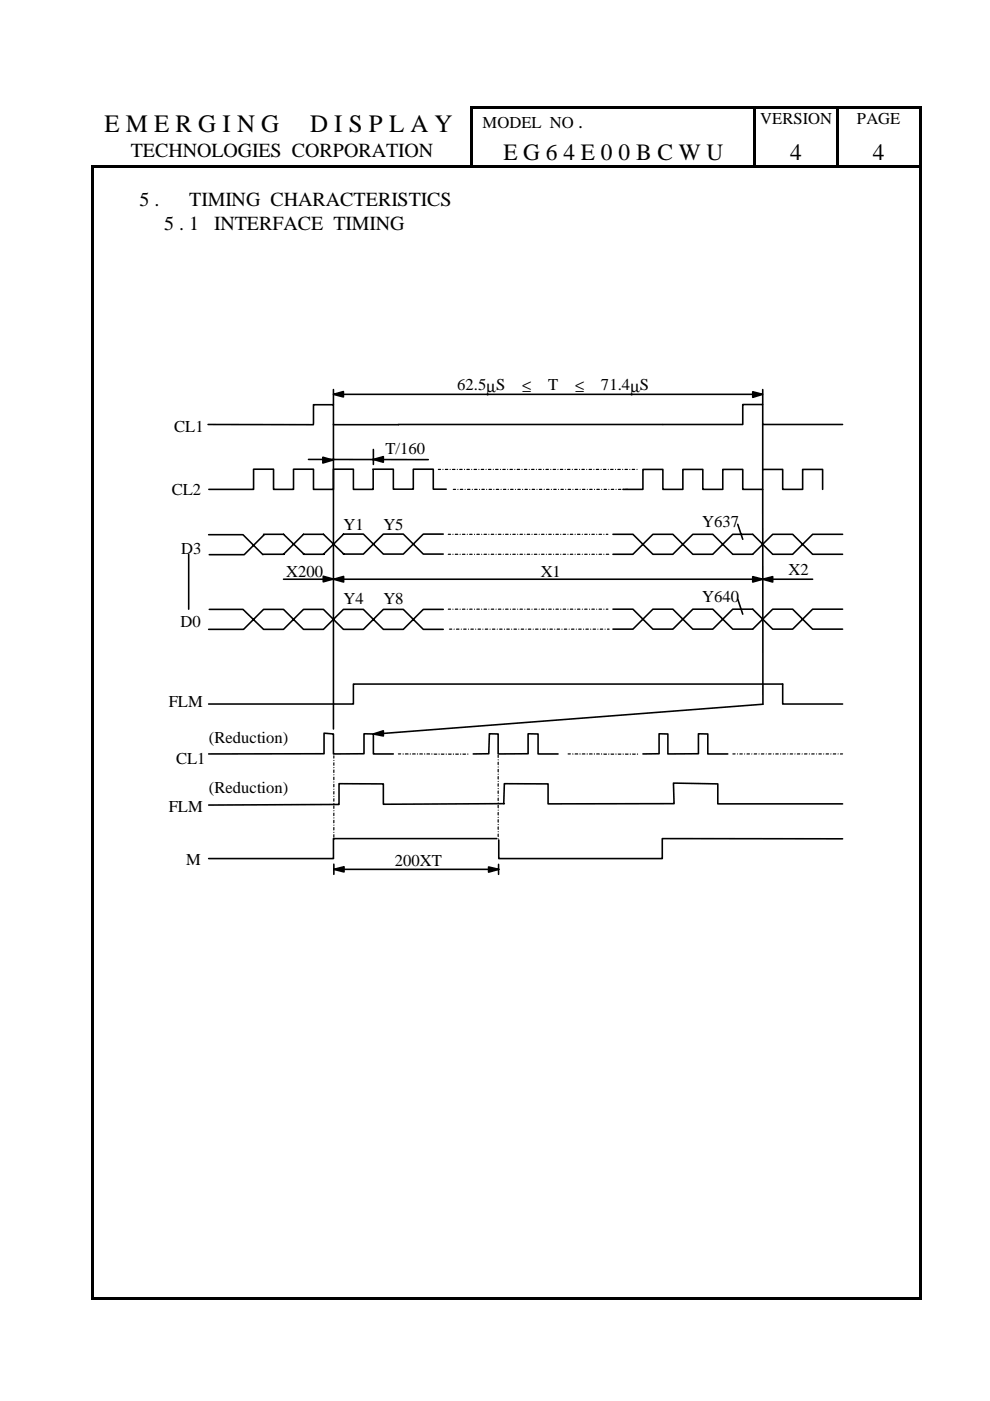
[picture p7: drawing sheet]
<svg xmlns="http://www.w3.org/2000/svg" width="210mm" height="297mm" viewBox="0 0 210 297" stroke-linecap="round" stroke-linejoin="round" font-family="sans-serif">
<g fill="#000">
<path d="M19.3 35.1h.5v.5h-.5zM19.3 35.6h.5v4.2h-.5zM19.8 35.1h175v.5h-175zM99.8 22.5h.5v.6h-.5zM99.8 23.1h.5v6.2h-.5zM99.8 29.3h.5v5.8h-.5zM100.3 22.5h59.5v.5h-59.5zM159.8 22.5h.5v.6h-.5zM159.8 23.1h.5v6.2h-.5zM159.8 29.3h.5v5.8h-.5zM160.3 22.5h17v.5h-17zM177.3 22.5h.5v.6h-.5z"/>
<path d="M177.3 23.1h.5v6.2h-.5zM177.3 29.3h.5v5.8h-.5zM177.8 22.5h17v.5h-17zM194.8 22.5h.5v.6h-.5zM194.8 23.1h.5v6.2h-.5zM194.8 29.3h.5v5.8h-.5zM194.8 35.1h.5v.5h-.5zM194.8 35.6h.5v4.2h-.5zM19.3 39.8h.5v5h-.5zM19.3 44.8h.5v5h-.5zM19.3 49.8h.5v4.1h-.5zM194.8 39.8h.5v5h-.5z"/>
<path d="M194.8 44.8h.5v5h-.5zM194.8 49.8h.5v4.1h-.5zM92.8 99.5l.1-.1h.6l.1 .1-.2 .2zM93.8 99.5l.2-.1 .1 .1-.2 .2zM94.3 99.5l.7-.1 .1 .1-.7 .2zM95.3 99.5l.2-.1 .1 .1-.2 .2zM95.8 99.5l.7-.1 .1 .1-.7 .2zM96.9 99.5l.1-.1 .1 .1-.2 .2zM97.4 99.5l.6-.1 .1 .1-.7 .2zM98.4 99.5l.2-.1v.1l-.2 .2zM98.9 99.5l.7-.1 .1 .1-.8 .2zM99.9 99.5l.2-.1 .1 .1-.3 .2z"/>
<path d="M100.4 99.5l.7-.1 .1 .1-.7 .2zM101.4 99.5l.2-.1 .1 .1-.2 .2zM101.9 99.5l.7-.1 .1 .1-.7 .2zM103 99.5l.1-.1 .1 .1-.2 .2zM103.5 99.5l.6-.1 .1 .1-.7 .2zM104.5 99.5l.1-.1 .1 .1-.2 .2zM105 99.5l.7-.1v.1l-.7 .2zM106 99.5l.2-.1 .1 .1-.3 .2zM106.5 99.5l.7-.1 .1 .1-.7 .2zM107.5 99.5l.2-.1 .1 .1-.2 .2zM108 99.5l.7-.1 .1 .1-.7 .2zM109.1 99.5l.1-.1 .1 .1-.2 .2z"/>
<path d="M109.6 99.5l.6-.1 .1 .1-.7 .2zM110.6 99.5l.1-.1 .1 .1-.2 .2zM111.1 99.5l.7-.1v.1l-.7 .2zM112.1 99.5l.2-.1 .1 .1-.3 .2zM112.6 99.5l.7-.1 .1 .1-.8 .2zM113.6 99.5l.2-.1 .1 .1-.2 .2zM114.1 99.5l.7-.1 .1 .1-.7 .2zM115.1 99.5l.2-.1 .1 .1-.2 .2zM115.7 99.5l.6-.1 .1 .1-.7 .2zM116.7 99.5l.1-.1 .1 .1-.2 .2zM117.2 99.5l.7-.1v.1l-.7 .2zM118.2 99.5l.2-.1v.1l-.2 .2z"/>
<path d="M118.7 99.5l.7-.1 .1 .1-.8 .2zM119.7 99.5l.2-.1 .1 .1-.2 .2zM120.2 99.5l.7-.1 .1 .1-.7 .2zM121.2 99.5l.2-.1 .1 .1-.2 .2zM121.8 99.5l.6-.1 .1 .1-.7 .2zM122.8 99.5l.1-.1 .1 .1-.2 .2zM123.3 99.5l.7-.1v.1l-.7 .2zM124.3 99.5l.2-.1v.1l-.2 .2zM124.8 99.5l.7-.1 .1 .1-.8 .2zM125.8 99.5l.2-.1 .1 .1-.2 .2zM126.3 99.5l.7-.1 .1 .1-.7 .2zM127.3 99.5l.2-.1 .1 .1-.2 .2z"/>
<path d="M127.8 99.5l.7-.1 .1 .1-.7 .2zM128.9 99.5l.1-.1 .1 .1-.2 .2zM129.4 99.5l.6-.1 .1 .1-.7 .2zM130.4 99.5l.2-.1v.1l-.2 .2zM130.9 99.5l.7-.1 .1 .1-.8 .2zM131.9 99.5l.2-.1 .1 .1-.2 .2zM132.4 99.5l.7-.1 .1 .1-.7 .2zM133.4 99.5l.2-.1 .1 .1-.2 .2zM133.9 99.5l.7-.1 .1 .1-.7 .2zM135 99.5l.1-.1 .1 .1-.2 .2zM94.9 113.3l.1-.1h.6l.1 .1-.2 .1zM94.9 117.5l.1-.1h.6l.1 .1-.2 .1z"/>
<path d="M95.9 113.2h.2l.1 .1-.2 .1zM95.9 117.5l.2-.1 .1 .1-.2 .1zM96 103.8l.1-.2h.5l.1 .2-.1 .1zM96.4 113.2h.7l.1 .1-.7 .1zM96.4 117.5l.7-.1 .1 .1-.7 .1zM97 103.7l.2-.1v.2l-.2 .1zM97.5 113.2h.1l.1 .1-.2 .1zM97.5 117.5l.1-.1 .1 .1-.2 .1zM97.5 103.7l.7-.1 .1 .2-.8 .1zM98 113.2h.6l.1 .1-.7 .1zM98 117.5l.6-.1 .1 .1-.7 .1zM98.5 103.7l.2-.1 .1 .2-.2 .1z"/>
<path d="M99 113.2h.1l.1 .1-.2 .1zM99 117.5l.1-.1 .1 .1-.2 .1zM99 103.7l.7-.1 .1 .2-.7 .1zM99.5 113.2h.7v.1l-.7 .1zM99.5 117.5l.7-.1v.1l-.7 .1zM100 103.7l.2-.1 .1 .2-.2 .1zM100.5 113.2h.2l.1 .1-.3 .1zM100.5 117.5l.2-.1 .1 .1-.3 .1zM100.6 103.6h.6l.1 .2-.7 .1zM101 113.2h.7l.1 .1-.8 .1zM101 117.5l.7-.1 .1 .1-.8 .1zM101.6 103.6l.2 .2-.1 .1-.1-.1z"/>
<path d="M102 113.2h.2l.1 .1-.2 .1zM102 117.5l.2-.1 .1 .1-.2 .1zM102.1 103.7l.6-.1 .1 .2-.7 .1zM102.5 113.2h.7l.1 .1-.7 .1zM102.6 117.4h.6l.1 .1-.7 .1zM103.1 103.7l.2-.1v.2l-.2 .1zM103.5 113.2h.2l.1 .1-.2 .1zM103.5 117.5l.2-.1 .1 .1-.2 .1zM103.6 103.7l.7-.1 .1 .2-.8 .1zM104.1 113.2h.6l.1 .1-.7 .1zM104.1 117.5l.6-.1 .1 .1-.7 .1zM104.6 103.7l.2-.1 .1 .2-.3 .1z"/>
<path d="M105.1 113.2h.1l.1 .1-.2 .1zM105.1 117.5l.1-.1 .1 .1-.2 .1zM105.1 103.7l.7-.1 .1 .2-.7 .1zM105.6 113.2h.7v.1l-.7 .1zM105.7 117.4h.6v.1l-.7 .1zM106.1 103.7l.2-.1 .1 .2-.2 .1zM106.6 113.2h.2v.1l-.2 .1zM106.7 117.4l.1 .1-.1 .1h-.1zM106.6 103.7l.7-.1 .1 .2-.7 .1zM107.1 113.2h.7l.1 .1-.8 .1zM107.1 117.5l.7-.1 .1 .1-.8 .1zM107.7 103.7l.1-.1 .1 .2-.2 .1z"/>
<path d="M108.1 113.2h.2l.1 .1-.2 .1zM108.1 117.5l.2-.1 .1 .1-.2 .1zM108.2 103.7l.6-.1 .1 .2-.7 .1zM108.6 113.2h.7l.1 .1-.7 .1zM108.7 117.4h.6l.1 .1-.7 .1zM109.2 103.7l.1-.1 .1 .2-.2 .1zM109.6 113.2h.2l.1 .1-.2 .1zM109.6 117.5l.2-.1 .1 .1-.2 .1zM109.8 103.6h.6v.2l-.7 .1zM110.2 113.2h.6l.1 .1-.7 .1zM110.2 117.5l.6-.1 .1 .1-.7 .1zM110.7 103.7l.2-.1 .1 .2-.3 .1z"/>
<path d="M111.2 113.2h.1l.1 .1-.2 .1zM111.3 117.4l.1 .1-.1 .1h-.1zM111.2 103.7l.7-.1 .1 .2-.7 .1zM111.7 113.2h.7v.1l-.7 .1zM111.7 117.5l.7-.1v.1l-.7 .1zM112.3 103.6l.2 .2-.1 .1-.2-.1zM112.7 113.2h.2v.1l-.2 .1zM112.7 117.5l.2-.1v.1l-.2 .1zM112.7 103.7l.7-.1 .1 .2-.7 .1zM113.2 113.2h.7l.1 .1-.8 .1zM113.3 117.4h.6l.1 .1-.8 .1zM113.7 103.7l.2-.1 .1 .2-.2 .1z"/>
<path d="M114.2 113.2h.2l.1 .1-.2 .1zM114.3 117.4l.2 .1-.2 .1h-.1zM114.3 103.6h.6l.1 .2-.7 .1zM114.7 113.2h.7l.1 .1-.7 .1zM114.7 117.5l.7-.1 .1 .1-.7 .1zM115.4 103.6l.1 .2-.1 .1-.1-.1zM115.7 113.2h.2l.1 .1-.2 .1zM115.7 117.5l.2-.1 .1 .1-.2 .1zM115.8 103.7l.7-.1v.2l-.7 .1zM116.2 113.2h.7l.1 .1-.7 .1zM116.2 117.5l.7-.1 .1 .1-.7 .1zM116.8 103.7l.2-.1 .1 .2-.3 .1z"/>
<path d="M117.3 113.2h.1l.1 .1-.2 .1zM117.3 117.5l.1-.1 .1 .1-.2 .1zM117.3 103.7l.7-.1 .1 .2-.8 .1zM117.8 113.2h.6l.1 .1-.7 .1zM117.8 117.5l.6-.1 .1 .1-.7 .1zM118.3 103.7l.2-.1 .1 .2-.2 .1zM118.8 113.2h.2v.1l-.2 .1zM118.8 117.5l.2-.1v.1l-.2 .1zM118.8 103.7l.7-.1 .1 .2-.7 .1zM119.3 113.2h.7l.1 .1-.8 .1zM119.3 117.5l.7-.1 .1 .1-.8 .1zM119.8 103.7l.2-.1 .1 .2-.2 .1z"/>
<path d="M120.3 113.2h.2l.1 .1-.2 .1zM120.4 117.4l.2 .1-.2 .1zM120.4 103.6h.6l.1 .2-.7 .1zM120.8 113.2h.7l.1 .1-.7 .1zM120.8 117.5l.7-.1 .1 .1-.7 .1zM121.4 103.7l.1-.1 .1 .2-.2 .1zM121.8 113.2h.2l.1 .1-.2 .1zM121.8 117.5l.2-.1 .1 .1-.2 .1zM121.9 103.7l.7-.1v.2l-.7 .1zM122.3 113.2h.7l.1 .1-.7 .1zM122.3 117.5l.7-.1 .1 .1-.7 .1zM122.9 103.7l.2-.1v.2l-.2 .1z"/>
<path d="M123.4 113.2h.1l.1 .1-.2 .1zM123.4 117.5l.1-.1 .1 .1-.2 .1zM123.4 103.7l.7-.1 .1 .2-.8 .1zM123.9 113.2h.6l.1 .1-.7 .1zM123.9 117.5l.6-.1 .1 .1-.7 .1zM124.4 103.7l.2-.1 .1 .2-.2 .1zM124.9 113.2h.2v.1l-.2 .1zM124.9 117.5l.2-.1v.1l-.2 .1zM124.9 103.7l.7-.1 .1 .2-.7 .1zM125.4 113.2h.7l.1 .1-.8 .1zM125.5 117.4h.6l.1 .1-.8 .1zM125.9 103.7l.2-.1 .1 .2-.2 .1z"/>
<path d="M126.4 113.2h.2l.1 .1-.3 .1zM126.5 117.4l.2 .1-.2 .1h-.1zM126.5 103.6h.6l.1 .2-.7 .1zM126.9 113.2h.7l.1 .1-.7 .1zM126.9 117.5l.7-.1 .1 .1-.7 .1zM127.6 103.6l.1 .2-.1 .1-.1-.1zM127.9 113.2h.2l.1 .1-.2 .1zM127.9 117.5l.2-.1 .1 .1-.2 .1zM128.1 103.6h.6v.2l-.7 .1zM128.4 113.2h.5l.1 .1-.5 .1zM128.4 117.5l.7-.1 .1 .1-.7 .1zM129.1 103.6l.1 .2-.1 .1-.1-.1z"/>
<path d="M129.5 103.7l.7-.1 .1 .2-.8 .1zM130.5 103.7l.2-.1 .1 .2-.2 .1zM131 103.7l.7-.1 .1 .2-.7 .1zM132 103.7l.2-.1 .1 .2-.2 .1zM132.5 103.7l.7-.1 .1 .2-.7 .1zM94.9 129.2l.1-.2h.6l.1 .2-.2 .1zM95.2 133.4l.1-.1h.5l.1 .1-.1 .1zM95.9 129.1l.2-.1 .1 .2-.2 .1zM96.2 133.3h.2v.1l-.2 .1zM96.4 129.1l.7-.1 .1 .2-.7 .1zM96.7 133.3h.7l.1 .1-.8 .1zM97.5 129.1l.1-.1 .1 .2-.2 .1z"/>
<path d="M97.7 133.3h.2l.1 .1-.3 .1zM98 129.1l.6-.1 .1 .2-.7 .1zM98.2 133.3h.7l.1 .1-.7 .1zM99 129.1l.1-.1 .1 .2-.2 .1zM99.2 133.3h.2l.1 .1-.2 .1zM99.5 129.1l.7-.1v.2l-.7 .1zM99.7 133.3h.7l.1 .1-.7 .1zM100.5 129.1l.2-.1 .1 .2-.3 .1zM100.8 133.3h.1l.1 .1-.2 .1zM101 129.1l.7-.1 .1 .2-.8 .1zM101.3 133.3h.6l.1 .1-.7 .1zM102 129.1l.2-.1 .1 .2-.2 .1z"/>
<path d="M102.3 133.3h.1l.1 .1-.2 .1zM102.5 129.1l.7-.1 .1 .2-.7 .1zM102.8 133.3h.7v.1l-.7 .1zM103.5 129.1l.2-.1 .1 .2-.2 .1zM103.8 133.3h.2l.1 .1-.3 .1zM104.1 129.1l.6-.1 .1 .2-.7 .1zM104.3 133.3h.7l.1 .1-.7 .1zM105.1 129.1l.1-.1 .1 .2-.2 .1zM105.4 133.3l.2 .1-.1 .1h-.2zM105.6 129.1l.7-.1v.2l-.7 .1zM105.8 133.3h.7l.1 .1-.7 .1zM106.6 129.1l.2-.1v.2l-.2 .1z"/>
<path d="M106.8 133.3h.2l.1 .1-.2 .1zM107.1 129.1l.7-.1 .1 .2-.8 .1zM107.4 133.3h.6l.1 .1-.7 .1zM108.1 129.1l.2-.1 .1 .2-.2 .1zM108.5 133.3l.1 .1-.1 .1h-.1zM108.6 129.1l.7-.1 .1 .2-.7 .1zM108.9 133.3h.7v.1l-.7 .1zM109.6 129.1l.2-.1 .1 .2-.2 .1zM109.9 133.3h.2l.1 .1-.3 .1zM110.2 129.1l.6-.1 .1 .2-.7 .1zM110.4 133.3h.7l.1 .1-.8 .1zM111.2 129.1l.1-.1 .1 .2-.2 .1z"/>
<path d="M111.5 133.3l.2 .1-.2 .1h-.1zM111.7 129.1l.7-.1v.2l-.7 .1zM111.9 133.3h.7l.1 .1-.7 .1zM112.7 129.1l.2-.1v.2l-.2 .1zM112.9 133.3h.2l.1 .1-.2 .1zM113.2 129.1l.7-.1 .1 .2-.8 .1zM113.5 133.3h.6l.1 .1-.7 .1zM114.2 129.1l.2-.1 .1 .2-.2 .1zM114.6 133.3l.1 .1-.1 .1h-.1zM114.7 129.1l.7-.1 .1 .2-.7 .1zM115 133.3h.7v.1l-.7 .1zM115.7 129.1l.2-.1 .1 .2-.2 .1z"/>
<path d="M116 133.3h.2v.1l-.2 .1zM116.2 129.1l.7-.1 .1 .2-.7 .1zM116.5 133.3h.7l.1 .1-.8 .1zM117.3 129.1l.1-.1 .1 .2-.2 .1zM117.5 133.3h.2l.1 .1-.2 .1zM117.8 129.1l.6-.1 .1 .2-.7 .1zM118 133.3h.7l.1 .1-.7 .1zM118.8 129.1l.2-.1v.2l-.2 .1zM119 133.3h.2l.1 .1-.2 .1zM119.3 129.1l.7-.1 .1 .2-.8 .1zM119.5 133.3h.7l.1 .1-.7 .1zM120.3 129.1l.2-.1 .1 .2-.2 .1z"/>
<path d="M120.6 133.3l.2 .1-.2 .1zM120.8 129.1l.7-.1 .1 .2-.7 .1zM121.1 133.3h.7v.1l-.7 .1zM121.8 129.1l.2-.1 .1 .2-.2 .1zM122.1 133.3h.2v.1l-.2 .1zM122.3 129.1l.7-.1 .1 .2-.7 .1zM122.6 133.3h.7l.1 .1-.8 .1zM123.4 129.1l.1-.1 .1 .2-.2 .1zM123.6 133.3h.2l.1 .1-.2 .1zM123.9 129.1l.6-.1 .1 .2-.7 .1zM124.2 133.3h.6l.1 .1-.7 .1zM124.9 129.1l.2-.1v.2l-.2 .1z"/>
<path d="M125.1 133.3h.2l.1 .1-.2 .1zM125.4 129.1l.7-.1 .1 .2-.8 .1zM125.6 133.3h.7l.1 .1-.7 .1zM126.4 129.1l.2-.1 .1 .2-.3 .1zM126.7 133.3h.1l.1 .1-.2 .1zM126.9 129.1l.7-.1 .1 .2-.7 .1zM127.2 133.3h.6l.1 .1-.7 .1zM127.9 129.1l.2-.1 .1 .2-.2 .1zM128.2 133.3h.2v.1l-.2 .1zM128.4 129.1l.5-.1 .1 .2-.5 .1zM128.7 133.3h.5l.1 .1-.6 .1zM84.3 159.9l.2-.2h.5l.1 .2-.1 .1z"/>
<path d="M85.3 159.8l.2-.1 .1 .2-.2 .1zM85.9 159.8l.6-.1 .1 .2-.7 .1zM86.9 159.8l.1-.1 .1 .2-.2 .1zM87.4 159.8l.7-.1v.2l-.7 .1zM88.4 159.8l.2-.1v.2l-.2 .1zM88.9 159.8l.7-.1 .1 .2-.8 .1zM89.9 159.8l.2-.1 .1 .2-.2 .1zM90.4 159.8l.7-.1 .1 .2-.7 .1zM91.4 159.8l.2-.1 .1 .2-.2 .1zM91.9 159.8h.8v.1l-.7 .1zM93 159.8h.2v.1l-.2 .1zM93.5 159.8h.7v.1l-.6 .1z"/>
<path d="M94.5 159.8h.2v.1l-.1 .1zM95 159.8h.7l.1 .1-.7 .1zM96 159.8h.2l.1 .1-.2 .1zM96.5 159.8h.7l.1 .1-.7 .1zM97.5 159.8h.2l.1 .1-.2 .1zM98 159.8h.8v.1l-.7 .1zM99.1 159.8h.2v.1l-.2 .1zM120.3 159.9l.1-.2h.6l.1 .2-.2 .1zM121.3 159.8l.2-.1 .1 .2-.2 .1zM121.8 159.8l.7-.1 .1 .2-.7 .1zM122.9 159.8l.1-.1 .1 .2-.2 .1zM123.4 159.8l.6-.1 .1 .2-.7 .1z"/>
<path d="M124.4 159.8l.1-.1 .1 .2-.2 .1zM124.9 159.8l.7-.1v.2l-.7 .1zM125.9 159.8l.2-.1 .1 .2-.3 .1zM126.4 159.8l.7-.1 .1 .2-.8 .1zM127.4 159.8l.2-.1 .1 .2-.2 .1zM127.9 159.8h.8v.1l-.7 .1zM128.9 159.8h.3v.1l-.2 .1zM129.5 159.8h.7v.1l-.7 .1zM130.5 159.8h.2v.1l-.1 .1zM131 159.8h.7v.1l-.6 .1zM132 159.8h.2v.1l-.1 .1zM132.5 159.8h.7l.1 .1-.7 .1z"/>
<path d="M133.5 159.8h.2l.1 .1-.2 .1zM134 159.8h.7l.1 .1-.7 .1zM135 159.8h.3v.1l-.2 .1zM155.2 159.9l.2-.2h.5l.1 .2-.1 .1zM156.3 159.8l.1-.1 .1 .2-.2 .1zM156.8 159.8l.6-.1 .1 .2-.7 .1zM157.8 159.8l.1-.1 .1 .2-.2 .1zM158.3 159.8l.7-.1v.2l-.7 .1zM159.3 159.8l.2-.1 .1 .2-.3 .1zM159.8 159.8l.7-.1 .1 .2-.7 .1zM160.8 159.8l.2-.1 .1 .2-.2 .1zM161.3 159.8l.7-.1 .1 .2-.7 .1z"/>
<path d="M162.3 159.8l.2-.1 .1 .2-.2 .1zM162.9 159.8l.6-.1 .1 .2-.7 .1zM163.9 159.8l.1-.1 .1 .2-.2 .1zM164.4 159.8l.7-.1v.2l-.7 .1zM165.4 159.8l.2-.1 .1 .2-.3 .1zM165.9 159.8l.7-.1 .1 .2-.8 .1zM166.9 159.8l.2-.1 .1 .2-.2 .1zM167.4 159.8l.7-.1 .1 .2-.7 .1zM168.4 159.8l.2-.1 .1 .2-.2 .1zM169 159.8l.6-.1 .1 .2-.7 .1zM170 159.8l.1-.1 .1 .2-.2 .1zM170.5 159.8l.7-.1v.2l-.7 .1z"/>
<path d="M171.5 159.8l.2-.1v.2l-.2 .1zM172 159.8l.7-.1 .1 .2-.8 .1zM173 159.8l.2-.1 .1 .2-.2 .1zM173.5 159.8l.7-.1 .1 .2-.7 .1zM174.5 159.8l.2-.1 .1 .2-.2 .1zM175 159.8l.7-.1 .1 .2-.7 .1zM176.1 159.8l.1-.1 .1 .2-.2 .1zM176.6 159.8l.6-.1 .1 .2-.7 .1zM177.6 159.8l.2-.1v.2l-.2 .1zM178.1 159.8l.6-.1 .1 .2-.7 .1zM70.8 160.1l.1 .1v.6l-.1 .1-.1-.2zM70.7 161.2l.2-.1v.2l-.1 .1z"/>
<path d="M70.7 161.7h.2v.6l-.1 .1zM70.7 162.7l.2-.1v.2l-.1 .1zM70.7 163.2h.2v.6l-.1 .1zM70.7 164.2h.2l-.1 .2zM70.7 164.7h.2v.7h-.1l-.1-.1zM70.7 165.7h.2l-.1 .2zM70.7 166.3l.2-.1v.7l-.1 .1zM70.7 167.3l.2-.1v.2l-.1 .1zM70.7 167.8h.2v.6l-.1 .1zM70.7 168.8l.2-.1v.2l-.1 .1zM70.7 169.3h.2v.6l-.1 .1zM70.7 170.3h.2v.1l-.1 .1z"/>
<path d="M70.7 170.8h.2v.6l-.1 .1-.1-.1zM70.7 171.8h.2l-.1 .2zM70.7 172.3h.2v.7l-.1 .1-.1-.2zM70.7 173.4l.2-.1v.2l-.1 .1zM70.7 173.9h.2v.6l-.1 .1zM70.7 174.9l.2-.1v.2l-.1 .1zM70.7 175.4h.2v.6l-.1 .1zM70.7 176.4h.2v.1l-.1 .1zM70.7 176.9h.2v.6l-.1 .1-.1-.1zM70.7 177.9h.2l-.1 .2zM105.6 160l.1 .1v.6h-.1l-.1-.1zM105.6 161h.1l-.1 .2z"/>
<path d="M105.6 161.5h.1v.7l-.1 .1-.1-.2zM105.6 162.5l.1 .1-.1 .2zM105.5 163.1h.2v.6l-.1 .1zM105.5 164.1l.2-.1v.2l-.1 .1zM105.5 164.6h.2v.6l-.1 .1zM105.5 165.7l.2-.1v.1l-.1 .1zM105.5 166.2l.2-.1v.7h-.1zM105.5 167.2l.2-.1v.2h-.1zM105.6 167.6h.1v.7l-.1 .1-.1-.2zM105.6 168.6l.1 .1-.1 .2zM105.6 169.1l.1 .1v.6l-.1 .1-.1-.1zM105.5 170.2l.2-.1v.2l-.1 .1z"/>
<path d="M105.5 170.7h.2v.6l-.1 .1zM105.5 171.7h.2v.1l-.1 .1zM105.5 172.3l.2-.1v.6l-.1 .1zM105.5 173.3l.2-.1v.2h-.1zM105.6 173.7h.1v.7l-.1 .1-.1-.2zM105.6 174.7l.1 .1-.1 .2zM105.6 175.2l.1 .1v.6l-.1 .1-.1-.1zM105.5 176.3l.2-.1v.2l-.1 .1zM105.5 176.8h.2v.6l-.1 .1zM105.5 177.8h.2v.1l-.1 .1zM19.3 53.9h.5v221.7h-.5zM19.8 275.1h175v.5h-175z"/>
<path d="M194.8 53.9h.5v221.7h-.5z"/>
</g>
<g fill="none" stroke="#000" stroke-width=".34">
<path d="M44.1 90h22.4M65.4 97.4l25.4 .1M66.5 89.8v-4h4.2v4.2h13.8M70.7 82.6v3.2M70.7 90v64.6M72 83.6h87.7M79 99.5h4.4v4.2h4.2v-4.2h4.3v4.2h2.7M79.1 99.6v4.2h-4.2v-4.3h-4.2v4.3h-4.2v-4.3h-4.3v4.3h-4.2v-4.3h-4.2v4.3h-9.5M79.2 95.3v3.2M84.5 90h56M140.5 90h17v-4.2h4.2v4.2h16.9M161.7 82.6v3.2"/>
<path d="M161.7 90v9.5M40 117.5v11.7M44.2 113.4h7.3l4.3 4.2M55.9 113.3h4.2l4.4 4.2M55.9 117.5h4.3M56 113.4l-4.2 4.2h-7.4M60.1 117.5l4.2-4.2h4.3l4.3 4.2M64.3 117.5h4.4M72.8 113.2h4.2l4.3 4.3h4.2l4.2-4.3h4.3M72.8 117.5h4.2l4.3-4.3h4.2l4.2 4.3h4.3M72.8 113.3l-4.2 4.2M130 113.3h4.2l4.2 4.2h4.3l4.2-4.2h4.2l4.3 4.2h4.2l4.2-4.2h4.3l4.2 4.2h6.3"/>
<path d="M132.1 103.8h4.2v-4.3h4.2v4.3h4.3v-4.3h4.2v4.3h4.2v-4.3h4.3v4.3h4.2v-4.3h4.2v4.3h4.3v-4.3h4.2v4.3M156.4 111.2l1.1 3.1M161.7 103.8l.1 45.5-82.6 6.4M178.6 113.3h-6.3l-4.2 4.2h-4.3l-4.2-4.2h-4.2l-4.3 4.2h-4.2l-4.2-4.2h-4.3l-4.2 4.2h-4.2M44.4 129.2h7.1l4.4 4.2h4.2l4.2-4.2h4.3l4.2 4.2h4.2l4.3-4.2h4.2l4.2 4.2h4.3M60.1 122.8h112.2M94 129.2h-4.3l-4.2 4.2h-4.2l-4.3-4.2h-4.2l-4.2 4.2h-4.3l-4.2-4.2h-4.2l-4.3 4.2h-7.4M130 129.2h4.2l4.2 4.2h4.3l4.2-4.2h4.2l4.3 4.2h4.2l4.2-4.2h4.3l4.2 4.2h6.3M156.4 127l1.1 3.2M178.6 129.2h-6.3l-4.2 4.2h-4.3l-4.2-4.2h-4.2l-4.3 4.2h-4.2l-4.2-4.2h-4.3l-4.2 4.2h-4.2M44.2 149.3h30.7v-4.3h91v4.3h12.7M44.2 159.9l24.5-.1v-4.4l2 .2v4.3l6.5-.1v-4.2h2v4.3h4.2"/>
<path d="M100.3 159.9l3.3-.1 .2-4.2h1.8v4.3l6.4-.1v-4.2h2.1v4.3h4.2M136.3 159.9l3.4-.1v-4.2h1.9v4.3l6.5-.1v-4.2h2v4.3h4.2M105.3 177.8h-34.6v4.2h-26.5M106.8 170.4l.1-4.2h9.3v4.2h26.7l-.1-4.4 9.4 .2v4.2h26.4M106.9 170.4l-25.6 .1v-4.3h-9.4v4.4l-27.7 .1M178.6 177.8h-38.2v4.2h-34.7v-3.9M70.8 183.2v2.2M70.8 184.3h34.9M105.7 183.3v2.1"/>
</g>
<g fill="#000" stroke="#000" stroke-width=".34">
<path d="M68.5 96.9l2.1 .6-2.1 .7z" fill-rule="evenodd"/>
<path d="M70.7 83.6l2.1-.6v1.2z" fill-rule="evenodd"/>
<path d="M79.2 97.4l2.1-.6v1.2z" fill-rule="evenodd"/>
<path d="M159.6 83.1l2.1 .5-2.1 .6z" fill-rule="evenodd"/>
<path d="M68.5 122.2l2.2 .6-2.2 .6z" fill-rule="evenodd"/>
<path d="M70.7 122.8l2.2-.6v1.2z" fill-rule="evenodd"/>
<path d="M159.6 122.3l2.1 .5-2.1 .6z" fill-rule="evenodd"/>
<path d="M161.7 122.8l2.1-.5v1.1z" fill-rule="evenodd"/>
<path d="M79.2 155.6l2.1-.7v1.1z" fill-rule="evenodd"/>
<path d="M70.8 184.3l2.1-.5v1.1z" fill-rule="evenodd"/>
<path d="M103.6 183.8l2.1 .5-2.1 .6z" fill-rule="evenodd"/>
</g>
<g font-size="5.3">
<text x="22.1" y="28">E M E R G I N G</text>
<text x="65.7" y="28">D I S P L A Y</text>
</g>
<g font-size="5">
<text x="106.7" y="33.9">E G 6 4 E 0 0 B C W U</text>
<text x="167.6" y="33.9">4</text>
<text x="185" y="33.9">4</text>
</g>
<g font-size="4.2">
<text x="122.6" y="27.1">.</text>
<text x="27.7" y="33.3">TECHNOLOGIES CORPORATION</text>
<text x="29.5" y="43.8">5 .</text>
<text x="40.1" y="43.8">TIMING CHARACTERISTICS</text>
<text x="34.8" y="48.8">5 . 1</text>
<text x="45.4" y="48.8">INTERFACE TIMING</text>
</g>
<g font-size="3.5">
<text x="102.3" y="27.1">MODEL NO</text>
<text x="161.2" y="26.4">VERSION</text>
<text x="181.7" y="26.4">PAGE</text>
<text x="96.9" y="82.7">62.5µS</text>
<text x="110.7" y="83.1">≤</text>
<text x="116.2" y="82.7">T</text>
<text x="121.9" y="83.1">≤</text>
<text x="127.4" y="82.7">71.4µS</text>
<text x="37" y="91.6">CL1</text>
<text x="81.7" y="96.3">T/160</text>
<text x="36.4" y="104.9">CL2</text>
<text x="72.8" y="112.4">Y1</text>
<text x="81.3" y="112.4">Y5</text>
<text x="148.9" y="111.7">Y637</text>
<text x="38.4" y="117.4">D3</text>
<text x="60.7" y="122.3">X200</text>
<text x="114.6" y="122.4">X1</text>
<text x="167.2" y="122">X2</text>
<text x="72.8" y="128">Y4</text>
<text x="81.3" y="128">Y8</text>
<text x="148.9" y="127.6">Y640</text>
<text x="38.3" y="133">D0</text>
<text x="35.8" y="150">FLM</text>
<text x="37.3" y="161.9">CL1</text>
<text x="44.3" y="157.6">(Reduction)</text>
<text x="35.8" y="172.2">FLM</text>
<text x="44.3" y="168.1">(Reduction)</text>
<text x="39.5" y="183.3">M</text>
<text x="83.7" y="183.5">200XT</text>
</g>
</svg>
